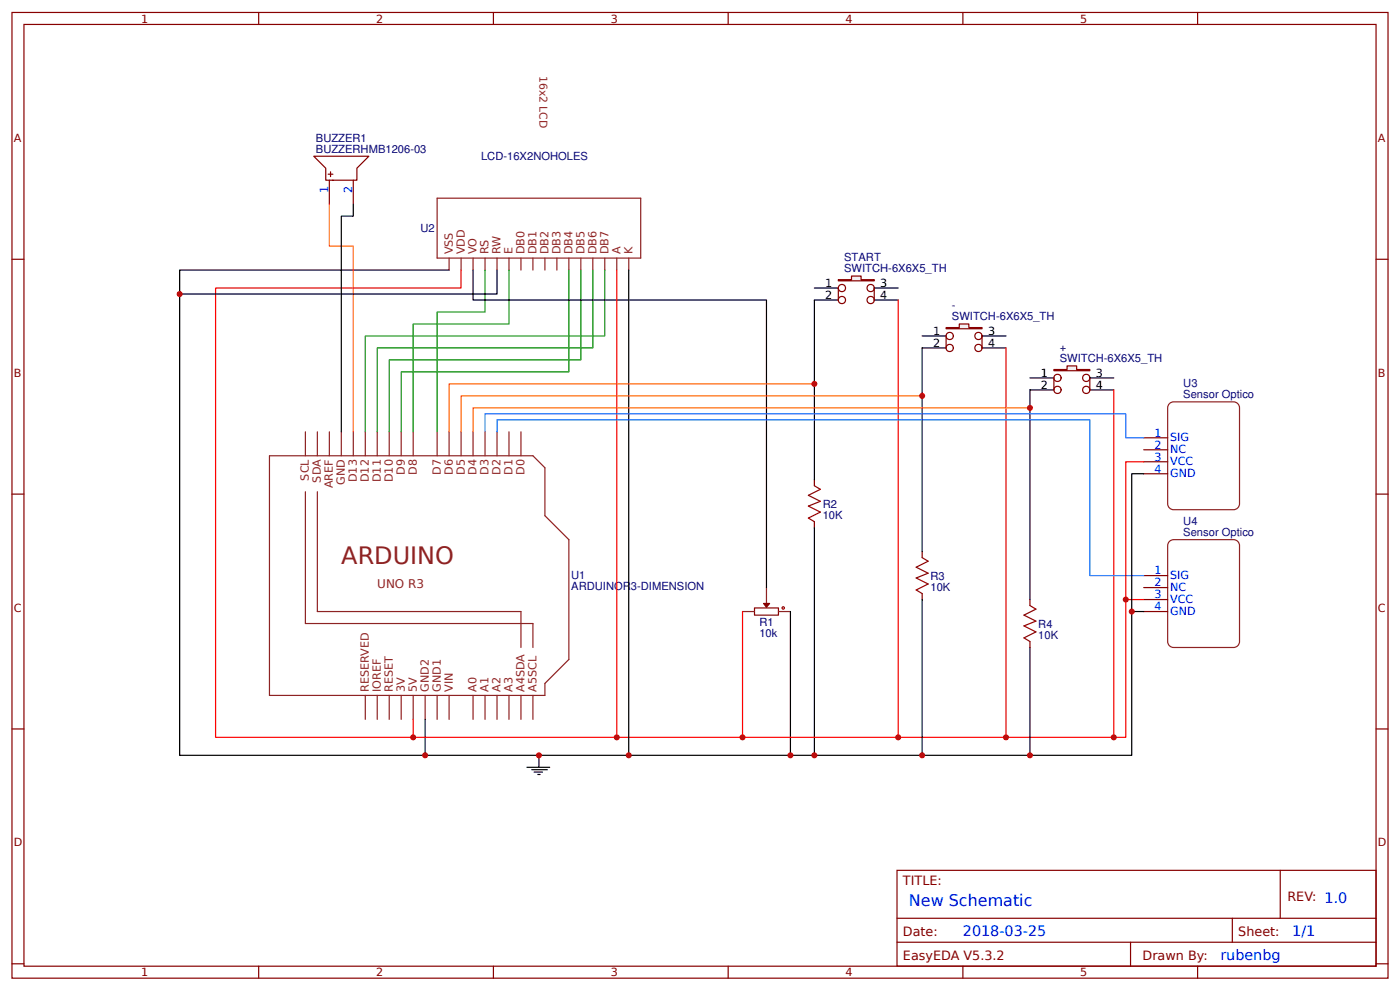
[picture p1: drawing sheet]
<svg xmlns="http://www.w3.org/2000/svg" width="309mm" height="219mm" viewBox="0 0 309 219" stroke-linecap="round" stroke-linejoin="round" font-family="sans-serif">
<g fill="none" stroke="#800" stroke-width=".26">
<path d="M2.6 2.8h304.1v213.2h-304.1zM5.3 5.4h298.7v208h-298.7zM57.1 2.8v2.6M109 2.8v2.6M160.9 2.8v2.6M212.7 2.8v2.6M264.6 2.8v2.6M2.6 57.3h2.7M304 57.3h2.7M2.6 109.1h2.7M304 109.1h2.7M166.7 134.3l5.3-.1v1.6h-5.3z"/>
<path d="M2.6 161h2.7M304 161h2.7M198.2 192.2h105.8v21.2h-105.8zM282.8 192.2v10.6M2.6 212.8h2.7M57.1 213.4v2.6M109 213.4v2.6M160.9 213.4v2.6M198.2 202.8h105.8M198.2 208.1h105.8M212.7 213.4v2.6M249.8 208.1v5.3"/>
<path d="M264.6 213.4v2.6M272.3 202.8v5.3M304 212.8h2.7"/>
</g>
<g fill="none" stroke="#8d2323" stroke-width=".26">
<path d="M96.6 43.8h45v13.2h-45zM99.2 57v2.6M101.9 57v2.6M104.5 57v2.6M107.2 57v2.6M109.8 57v2.6M112.4 57v2.6M115.1 57v2.6M117.7 57v2.6M120.4 57v2.6M123 57v2.6M125.7 57v2.6"/>
<path d="M128.3 57v2.6M131 57v2.6M133.6 57v2.6M136.3 57v2.6M138.9 57v2.6M67.5 95.4v5.2M70.1 95.4v5.2M72.8 95.4v5.2M75.4 95.4v5.2M78.1 95.4v5.2M80.7 95.4v5.2M83.3 95.4v5.2"/>
<path d="M86 95.4v5.2M88.6 95.4v5.2M91.3 95.4v5.2M96.6 95.4v5.2M99.2 95.4v5.2M101.9 95.4v5.2M104.5 95.4v5.2M107.2 95.4v5.2M109.8 95.4v5.2M112.4 95.4v5.2M115.1 95.4v5.2M59.5 100.6h58.2l2.7 2.7v10.6l5.3 5.3v26.4l-5.3 5.3v2.7h-60.9z"/>
<path d="M67.5 108.6v29.1h50.2v5.3M70.1 108.6v26.4h45v8M164 135h2.7M169.3 129.8v3.4M172 135h2.6M80.7 153.6v5.3M83.3 153.6v5.3M86 153.6v5.3M88.6 153.6v5.3M91.3 153.6v5.3M93.9 153.6v5.3M96.6 153.6v5.3"/>
<path d="M99.2 153.6v5.3M104.5 153.6v5.3M107.2 153.6v5.3M109.8 153.6v5.3M112.4 153.6v5.3M115.1 153.6v5.3M117.7 153.6v5.3"/>
</g>
<path d="M168.7 133.3h1.3l-.7 .8z" fill="#800" stroke="#800" stroke-width=".26"/>
<circle cx="173" cy="134.2" r=".26" fill="none" stroke="#a00000" stroke-width=".26"/>
<path d="M107.2 59.6v9.3h-10.6v26.5M112.4 59.6v11.9h-21.1v23.9M125.7 59.6v22.5h-37.1v13.3M128.3 59.6v19.9h-42.3v15.9M131 59.6v17.2h-47.7v18.6M133.6 59.6v14.6h-52.9v21.2" fill="none" stroke="#080" stroke-width=".26"/>
<path d="M99.2 59.6h-59.5v107.2h54.2v-7.9M104.5 59.6v6.7h64.8v63.5M174.6 135v31.8h-80.7" fill="none" stroke="#000" stroke-width=".26"/>
<path d="M101.9 59.6v4h-54.3v99.2h43.7v-3.9M164 135v27.8h-72.7" fill="none" stroke="#f00" stroke-width=".26"/>
<g fill="#c00">
<circle cx="93.9" cy="166.8" r=".66"/>
<circle cx="91.3" cy="162.8" r=".66"/>
</g>
<path d="M136.3 59.6v103.2" fill="none" stroke="#f00" stroke-width=".26"/>
<circle cx="136.3" cy="162.8" r=".66" fill="#c00"/>
<path d="M138.9 59.6v107.2" fill="none" stroke="#000" stroke-width=".26"/>
<circle cx="138.9" cy="166.8" r=".66" fill="#c00"/>
<path d="M116.4 169.4h5M117.5 170h3.4M118 170.5h1.9M118.8 171h.5M119.1 166.8v2.6" fill="none" stroke="#000" stroke-width=".26"/>
<circle cx="119.1" cy="166.8" r=".66" fill="#c00"/>
<path d="M179.9 63.6h5.3M179.9 66.3h5.3" fill="none" stroke="#000" stroke-width=".26"/>
<path d="M185.2 61.8h2.9v-.8h2.1v.8h2.9v.2h-7.9z" fill="#efefef" stroke="#800" stroke-width=".26"/>
<g fill="none" stroke="#800" stroke-width=".26">
<path d="M185.2 63.6v2.7M193.1 63.6v2.7"/>
<circle cx="186" cy="66.3" r=".8"/>
<circle cx="186" cy="63.6" r=".8"/>
<circle cx="192.3" cy="66.3" r=".8"/>
<circle cx="192.3" cy="63.6" r=".8"/>
</g>
<path d="M193.1 63.6h5.3M193.1 66.3h5.3M227.5 83.4h5.3M227.5 86.1h5.3" fill="none" stroke="#000" stroke-width=".26"/>
<path d="M232.8 81.6h2.9v-.8h2.2v.8h2.9v.3h-8z" fill="#efefef" stroke="#800" stroke-width=".26"/>
<g fill="none" stroke="#800" stroke-width=".26">
<path d="M232.8 83.4v2.7M240.8 83.4v2.7"/>
<circle cx="233.6" cy="83.5" r=".8"/>
<circle cx="233.6" cy="86.1" r=".8"/>
<circle cx="240" cy="83.5" r=".8"/>
<circle cx="240" cy="86.1" r=".8"/>
</g>
<path d="M203.7 74.2h5.3M203.7 76.8h5.3M240.8 83.4h5.3M240.8 86.1h5.3" fill="none" stroke="#000" stroke-width=".26"/>
<path d="M209 72.3h2.9v-.8h2.1v.8h3v.3h-8z" fill="#efefef" stroke="#800" stroke-width=".26"/>
<g fill="none" stroke="#800" stroke-width=".26">
<path d="M209 74.2v2.6M217 74.2v2.6M179.9 105.9v1.4M179.9 115.2v1.3"/>
<circle cx="209.8" cy="74.2" r=".8"/>
<circle cx="209.8" cy="76.8" r=".8"/>
<circle cx="216.2" cy="74.2" r=".8"/>
<circle cx="216.2" cy="76.8" r=".8"/>
</g>
<path d="M179.9 66.3v39.6M217 74.2h5.2M217 76.8h5.2M179.9 116.5v50.3h-5.3" fill="none" stroke="#000" stroke-width=".26"/>
<path d="M179.9 107.3l1.3 .8-2.6 1.3 2.6 1.3-2.6 1.1 2.6 1.3-2.6 1.3 1.3 .8" fill="none" stroke="#a00000" stroke-width=".26"/>
<circle cx="174.6" cy="166.8" r=".66" fill="#c00"/>
<path d="M179.9 84.8h-80.7v10.6" fill="none" stroke="#f60" stroke-width=".26"/>
<circle cx="179.9" cy="84.8" r=".66" fill="#c00"/>
<path d="M198.4 66.3v96.5h-34.4" fill="none" stroke="#f00" stroke-width=".26"/>
<circle cx="164" cy="162.8" r=".66" fill="#c00"/>
<path d="M222.2 76.8v86h-23.8" fill="none" stroke="#f00" stroke-width=".26"/>
<circle cx="198.4" cy="162.8" r=".66" fill="#c00"/>
<path d="M246.1 86.1v76.7h-23.9" fill="none" stroke="#f00" stroke-width=".26"/>
<path d="M203.7 123.1l1.4 .8-2.7 1.4 2.7 1.3-2.7 1 2.7 1.4-2.7 1.3 1.3 .8M227.5 133.7l1.4 .8-2.7 1.3 2.7 1.4-2.7 1 2.7 1.3-2.7 1.4 1.3 .8" fill="none" stroke="#a00000" stroke-width=".26"/>
<path d="M203.7 121.8v1.3M203.7 131.1v1.3M227.5 132.4v1.3M227.5 141.7v1.3" fill="none" stroke="#800" stroke-width=".26"/>
<path d="M203.7 76.8v45M203.7 132.4v34.4h-23.8" fill="none" stroke="#000" stroke-width=".26"/>
<circle cx="179.9" cy="166.8" r=".66" fill="#c00"/>
<path d="M227.5 86.1v46.3M227.5 143v23.8h-23.8" fill="none" stroke="#000" stroke-width=".26"/>
<circle cx="203.7" cy="166.8" r=".66" fill="#c00"/>
<path d="M203.7 87.4h-101.8v8" fill="none" stroke="#f60" stroke-width=".26"/>
<circle cx="203.7" cy="87.4" r=".66" fill="#c00"/>
<path d="M227.5 90.1h-123v5.3" fill="none" stroke="#f60" stroke-width=".26"/>
<circle cx="227.5" cy="90.1" r=".66" fill="#c00"/>
<g fill="none" stroke="#800" stroke-width=".26">
<path d="M69.3 34.5h12.2l-2.7 2.6v2.7h-6.8v-2.7zM72.5 38.5h1.1M72.8 39.8v5.3M73 37.9v1.1M78.1 39.8v5.3M252.7 96.7h5.3M252.7 99.3h5.3M252.7 102h5.3M252.7 104.6h5.3M252.7 127.1h5.3M252.7 129.8h5.3M252.7 132.4h5.3"/>
<path d="M252.7 135h5.3"/>
</g>
<path d="M72.8 45.1v9.2h5.3v41.1" fill="none" stroke="#f60" stroke-width=".26"/>
<path d="M78.1 45.1v2.6h-2.7v47.7" fill="none" stroke="#000" stroke-width=".26"/>
<path d="M258.5 89l.8-.3h13.2a1.32 1.32 0 0 1 1.3 1.4v21.1a1.32 1.32 0 0 1-1.3 1.4h-13.2a1.32 1.32 0 0 1-1.3-1.4v-21.1v-.5zM258.2 119.7l.7-.5h.4h13.2a1.32 1.32 0 0 1 1.3 1.3v21.2a1.32 1.32 0 0 1-1.3 1.3h-13.2a1.32 1.32 0 0 1-1.3-1.3v-21.2z" fill="none" stroke="#8d2323" stroke-width=".26"/>
<path d="M107.2 95.4v-4h141.5v5.3h4" fill="none" stroke="#36f" stroke-width=".26"/>
<path d="M109.8 95.4v-2.7h131v34.4h11.9" fill="none" stroke="#06f" stroke-width=".26"/>
<path d="M252.7 102h-4v60.8h-2.6M248.7 132.4h4" fill="none" stroke="#f00" stroke-width=".26"/>
<g fill="#c00">
<circle cx="248.7" cy="132.4" r=".66"/>
<circle cx="222.3" cy="162.8" r=".66"/>
<circle cx="246.1" cy="162.8" r=".66"/>
</g>
<path d="M252.7 104.6h-2.7v62.2h-22.5" fill="none" stroke="#000" stroke-width=".26"/>
<circle cx="227.5" cy="166.8" r=".66" fill="#c00"/>
<path d="M250 135h2.7" fill="none" stroke="#000" stroke-width=".26"/>
<circle cx="250" cy="135" r=".66" fill="#c00"/>
<path d="M109.8 59.6v5.3h-70.1" fill="none" stroke="#000" stroke-width=".26"/>
<circle cx="39.7" cy="64.9" r=".66" fill="#c00"/>
<text font-size="5.3" fill="#8d2323" x="75.4" y="124.5">ARDUINO</text>
<text font-size="3.5" fill="#00f" x="200.8" y="200.1">New Schematic</text>
<g font-size="3.2" fill="#00f">
<text x="212.7" y="206.7">2018-03-25</text>
<text x="285.5" y="206.7">1/1</text>
<text x="269.6" y="212">rubenbg</text>
</g>
<g font-size="2.8" fill="#800">
<text x="199.5" y="195.4">TITLE:</text>
<text x="284.4" y="199.1">REV: 1.0</text>
<text x="199.5" y="206.7">Date:</text>
<text x="273.6" y="206.7">Sheet:</text>
<text x="199.5" y="212">EasyEDA V5.3.2</text>
<text x="252.4" y="212">Drawn By:</text>
</g>
<text font-size="2.6" fill="#8d2323" x="83.3" y="129.8">UNO R3</text>
<g font-size="2.5" fill="#800">
<text x="31.2" y="5">1</text>
<text x="83.1" y="5">2</text>
<text x="134.9" y="5">3</text>
<text x="186.8" y="5">4</text>
<text x="238.7" y="5">5</text>
<text x="3" y="31.3">A</text>
<text x="304.4" y="31.3">A</text>
<text x="3" y="83.2">B</text>
<text x="304.4" y="83.2">B</text>
<text x="3" y="135">C</text>
<text x="304.4" y="135">C</text>
<text x="3" y="186.9">D</text>
<text x="304.4" y="186.9">D</text>
<text x="31.2" y="215.6">1</text>
<text x="83.1" y="215.6">2</text>
<text x="134.9" y="215.6">3</text>
<text x="186.8" y="215.6">4</text>
<text x="238.7" y="215.6">5</text>
</g>
<g font-size="2.5" fill="#000080">
<text x="69.8" y="33.7">BUZZERHMB1206-03</text>
<text x="69.8" y="31.3">BUZZER1</text>
<text x="106.3" y="35.3">LCD-16X2NOHOLES</text>
<text x="92.9" y="51.2">U2</text>
<text x="186.5" y="57.7">START</text>
<text x="186.5" y="60.2">SWITCH-6X6X5_TH</text>
<text x="210.3" y="70.7">SWITCH-6X6X5_TH</text>
<text x="210.3" y="68.3">-</text>
<text x="234.1" y="77.6">+</text>
<text x="234.1" y="80">SWITCH-6X6X5_TH</text>
<text x="261.4" y="87.9">Sensor Optico</text>
<text x="261.4" y="85.5">U3</text>
<text x="181.8" y="112.1">R2</text>
<text x="181.8" y="114.6">10K</text>
<text x="261.4" y="118.4">Sensor Optico</text>
<text x="261.4" y="115.9">U4</text>
<text x="126.2" y="130.3">ARDUINOR3-DIMENSION</text>
<text x="126.2" y="127.9">U1</text>
<text x="205.6" y="130.4">10K</text>
<text x="205.6" y="128">R3</text>
<text x="167.8" y="140.6">10k</text>
<text x="167.8" y="138.2">R1</text>
<text x="229.4" y="141">10K</text>
<text x="229.4" y="138.6">R4</text>
</g>
<g font-size="2.5" fill="#00f">
<text x="72.5" y="42.7" transform="rotate(-90 72.5 42.7)">1</text>
<text x="77.8" y="42.7" transform="rotate(-90 77.8 42.7)">2</text>
<text x="255.1" y="96.4">1</text>
<text x="255.1" y="99.1">2</text>
<text x="255.1" y="101.7">3</text>
<text x="258.5" y="97.5">SIG</text>
<text x="258.5" y="100.1">NC</text>
<text x="255.1" y="104.4">4</text>
<text x="258.5" y="102.8">VCC</text>
<text x="258.5" y="105.4">GND</text>
<text x="255.1" y="126.8">1</text>
<text x="255.1" y="129.5">2</text>
<text x="258.5" y="127.9">SIG</text>
<text x="258.5" y="130.5">NC</text>
<text x="255.1" y="132.1">3</text>
<text x="255.1" y="134.8">4</text>
<text x="258.5" y="133.2">VCC</text>
<text x="258.5" y="135.8">GND</text>
</g>
<g font-size="2.5" fill="#8d2323">
<text x="100" y="56.2" transform="rotate(-90 100 56.2)">VSS</text>
<text x="102.7" y="56.2" transform="rotate(-90 102.7 56.2)">VDD</text>
<text x="105.3" y="56.2" transform="rotate(-90 105.3 56.2)">VO</text>
<text x="107.9" y="56.2" transform="rotate(-90 107.9 56.2)">RS</text>
<text x="110.6" y="56.2" transform="rotate(-90 110.6 56.2)">RW</text>
<text x="113.2" y="56.2" transform="rotate(-90 113.2 56.2)">E</text>
<text x="115.9" y="56.2" transform="rotate(-90 115.9 56.2)">DB0</text>
<text x="118.5" y="56.2" transform="rotate(-90 118.5 56.2)">DB1</text>
<text x="121.2" y="56.2" transform="rotate(-90 121.2 56.2)">DB2</text>
<text x="123.8" y="56.2" transform="rotate(-90 123.8 56.2)">DB3</text>
<text x="126.5" y="56.2" transform="rotate(-90 126.5 56.2)">DB4</text>
<text x="129.1" y="56.2" transform="rotate(-90 129.1 56.2)">DB5</text>
<text x="131.8" y="56.2" transform="rotate(-90 131.8 56.2)">DB6</text>
<text x="134.4" y="56.2" transform="rotate(-90 134.4 56.2)">DB7</text>
<text x="137.1" y="56.2" transform="rotate(-90 137.1 56.2)">A</text>
<text x="139.7" y="56.2" transform="rotate(-90 139.7 56.2)">K</text>
<text x="68.3" y="106.1" transform="rotate(-90 68.3 106.1)">SCL</text>
<text x="70.9" y="106.6" transform="rotate(-90 70.9 106.6)">SDA</text>
<text x="73.6" y="107.8" transform="rotate(-90 73.6 107.8)">AREF</text>
<text x="76.2" y="107.1" transform="rotate(-90 76.2 107.1)">GND</text>
<text x="78.8" y="106.5" transform="rotate(-90 78.8 106.5)">D13</text>
<text x="81.5" y="106.5" transform="rotate(-90 81.5 106.5)">D12</text>
<text x="84.1" y="106.5" transform="rotate(-90 84.1 106.5)">D11</text>
<text x="86.8" y="106.5" transform="rotate(-90 86.8 106.5)">D10</text>
<text x="89.4" y="104.9" transform="rotate(-90 89.4 104.9)">D9</text>
<text x="92.1" y="104.9" transform="rotate(-90 92.1 104.9)">D8</text>
<text x="97.4" y="104.9" transform="rotate(-90 97.4 104.9)">D7</text>
<text x="100" y="104.9" transform="rotate(-90 100 104.9)">D6</text>
<text x="102.7" y="104.9" transform="rotate(-90 102.7 104.9)">D5</text>
<text x="105.3" y="104.9" transform="rotate(-90 105.3 104.9)">D4</text>
<text x="107.9" y="104.9" transform="rotate(-90 107.9 104.9)">D3</text>
<text x="110.6" y="104.9" transform="rotate(-90 110.6 104.9)">D2</text>
<text x="113.2" y="104.9" transform="rotate(-90 113.2 104.9)">D1</text>
<text x="115.9" y="104.9" transform="rotate(-90 115.9 104.9)">D0</text>
<text x="81.5" y="152.8" transform="rotate(-90 81.5 152.8)">RESERVED</text>
<text x="84.1" y="152.8" transform="rotate(-90 84.1 152.8)">IOREF</text>
<text x="86.8" y="152.8" transform="rotate(-90 86.8 152.8)">RESET</text>
<text x="89.4" y="152.8" transform="rotate(-90 89.4 152.8)">3V</text>
<text x="92.1" y="152.8" transform="rotate(-90 92.1 152.8)">5V</text>
<text x="94.7" y="152.8" transform="rotate(-90 94.7 152.8)">GND2</text>
<text x="97.4" y="152.8" transform="rotate(-90 97.4 152.8)">GND1</text>
<text x="100" y="152.8" transform="rotate(-90 100 152.8)">VIN</text>
<text x="105.3" y="152.8" transform="rotate(-90 105.3 152.8)">A0</text>
<text x="107.9" y="152.8" transform="rotate(-90 107.9 152.8)">A1</text>
<text x="110.6" y="152.8" transform="rotate(-90 110.6 152.8)">A2</text>
<text x="113.2" y="152.8" transform="rotate(-90 113.2 152.8)">A3</text>
<text x="115.9" y="152.8" transform="rotate(-90 115.9 152.8)">A4SDA</text>
<text x="118.5" y="152.8" transform="rotate(-90 118.5 152.8)">A5SCL</text>
</g>
<g font-size="2.5">
<text x="182.3" y="63.3">1</text>
<text x="182.3" y="66">2</text>
<text x="194.5" y="63.3">3</text>
<text x="194.5" y="66">4</text>
<text x="206.1" y="73.9">1</text>
<text x="206.1" y="76.6">2</text>
<text x="218.3" y="73.9">3</text>
<text x="218.3" y="76.6">4</text>
<text x="229.9" y="83.2">1</text>
<text x="242.1" y="83.2">3</text>
<text x="229.9" y="85.8">2</text>
<text x="242.1" y="85.8">4</text>
</g>
<text font-size="2.4" fill="#8d2323" x="119.2" y="16.7" transform="rotate(90 119.2 16.7)">16x2 LCD</text>
</svg>
